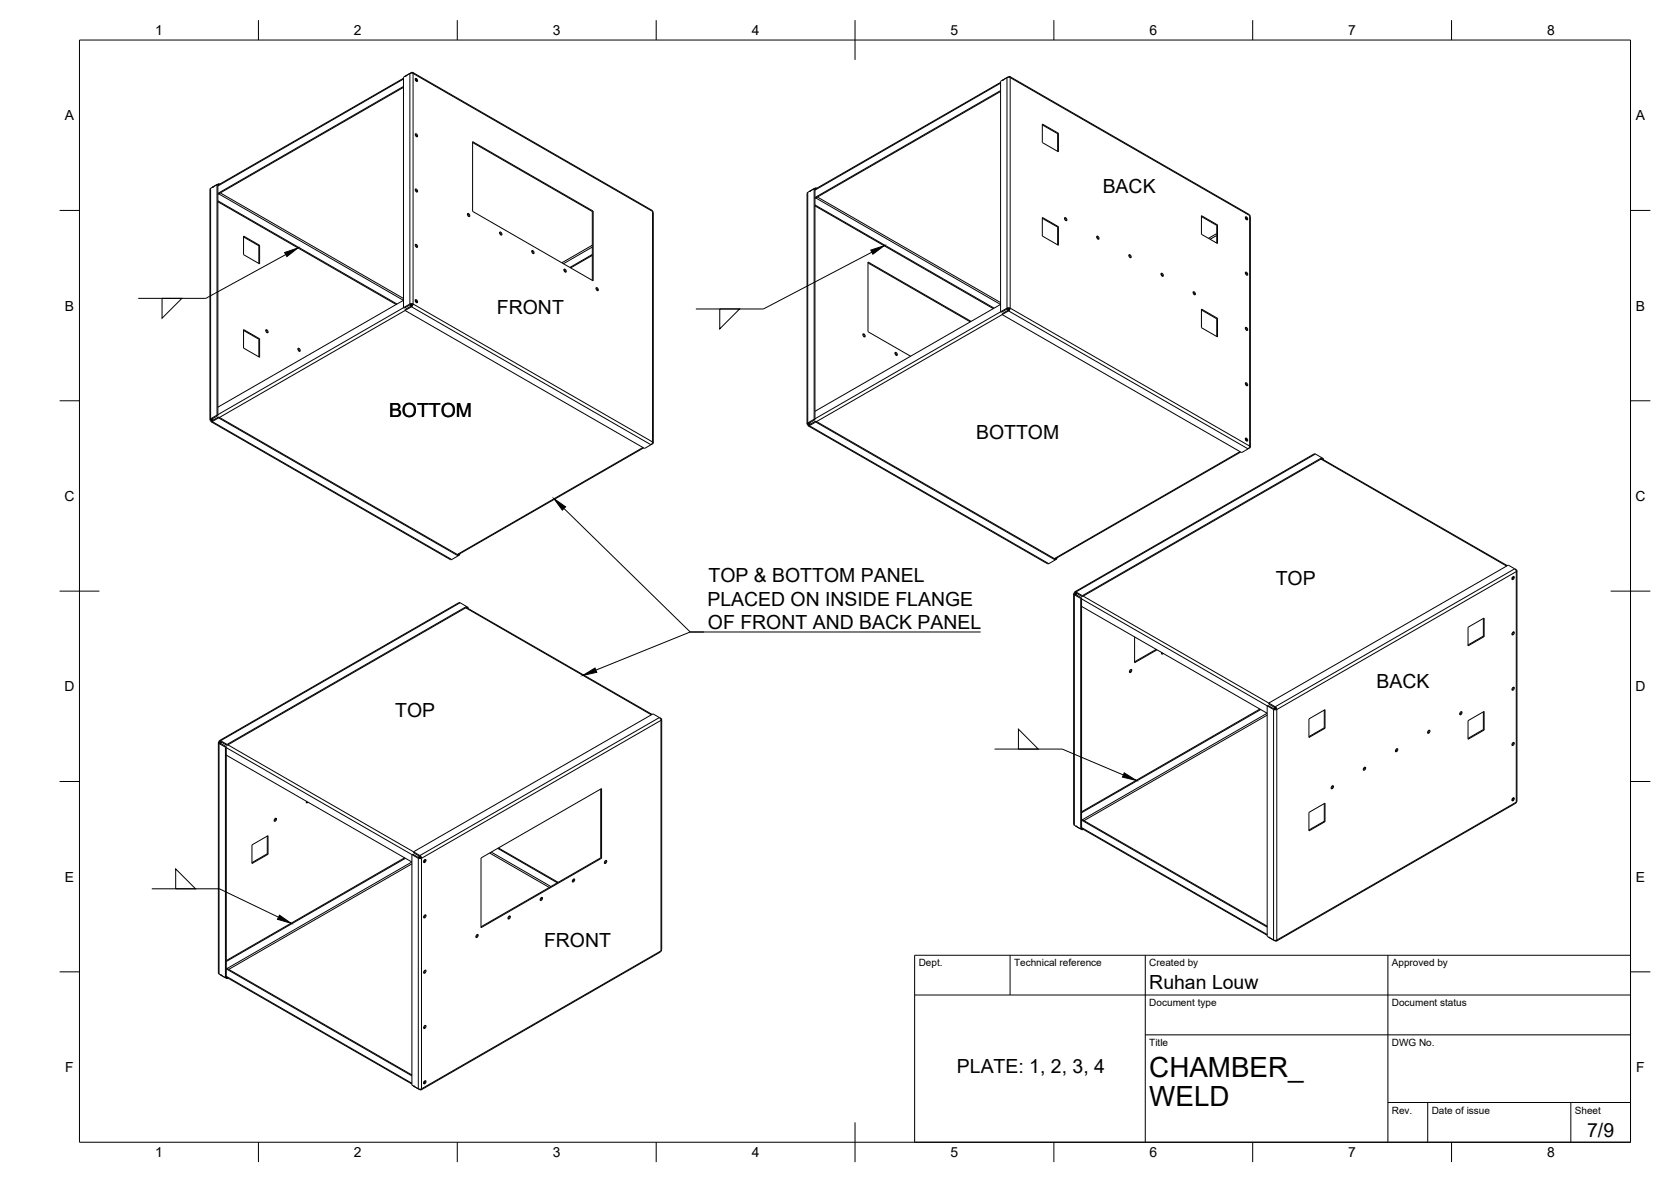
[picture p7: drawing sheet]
<svg xmlns="http://www.w3.org/2000/svg" width="420mm" height="297mm" viewBox="0 0 420 297" stroke-linecap="round" stroke-linejoin="round" font-family="sans-serif">
<!-- layer: Visible -->
<g fill="none" stroke="#000" stroke-width=".25">
<path d="M101.5 19.7l-46.7 26.8M101.9 19.2h.1M103.1 18.5h.8l-.2-.3h-.2l-2 1.2v57.9M103.8 18.2l60.2 34.7M104.4 19.8l.3 .3 .1 .4M104.4 19.8l.4 .1 .2 .5-.4-.1zM253.6 19.3l-2 1.1v58M253.6 19.3l.2-.1 .2 .3h-.8M253.9 19.2l60.2 34.7M101.5 21.7l-46.7 26.9M101.5 22l-46.7 26.8M104.4 33.7l.3 .3 .1 .4"/>
<path d="M104.4 20.1l.2 .2M104.4 33.7l.4 .1 .2 .5-.4-.1zM118.8 35.6l30.3 17.5v17.5l-30.3-17.5zM118.8 35.8l30.1 17.4M251.6 22.8l-46.7 26.8M251.6 23l-46.7 26.9M251.6 20.7l-46.7 26.9M252 20.2h.1M262.1 31.2l4 2.3v4.6l-4-2.3zM262.1 31.4l3.8 2.2M265.9 33.6v4.4M266.1 33.5l-.2 .1"/>
<path d="M53 47.3l-.2 .2v58M53.4 47.1h-.1M54.8 50.7l44.8 25.8M54.8 50.5l45 25.9M54.8 46.5l-.2-.1v57.9M54.8 46.5v57.9M55 46.2v.2M55 46.4h.1M55 46.4l-.2 .1M55 46.2l-2 1.1M55 46.2l.2 .1M61.2 59.3l4.1 2.3v4.7l-4.1-2.3z"/>
<path d="M61.2 59.5l3.9 2.3M104.4 47.6l.3 .3 .1 .4M104.4 47.5l.4 .2 .2 .5-.4-.1zM117.5 53.8l.3 .2 .1 .4M117.6 53.7l.4 .1 .1 .6-.4-.2zM125.6 58.4l.3 .3 .1 .4M125.6 58.4l.5 .1 .1 .5-.4-.1zM148.9 53.2v17.2M149.1 53.1l-.2 .1M164 52.9l.3 .5v57.9M202.9 48.6v57.9M203.5 48.1h.1"/>
<path d="M204.9 51.7l44.8 25.9M204.9 51.5l45.1 25.9M204.9 47.5v58M204.9 47.5l-.2-.1v58M205.1 47.2l-2.2 1.4M205.1 47.2v.2M205.1 47.4l-.2 .1M205.1 47.4h.1M205.1 47.2l.3 .1M262.1 54.6l4 2.4v4.6l-4-2.3zM262.1 54.9l3.8 2.2M265.9 57.1v4.4"/>
<path d="M266.1 57l-.2 .1M267.7 54.8l.3 .3 .1 .4M267.7 54.7l.4 .2 .1 .5-.4-.1zM275.7 59.5l.3 .2 .1 .4M275.8 59.4l.4 .1 .1 .6-.4-.2zM302.1 54.2l4 2.3v4.7l-4-2.3zM302.1 54.4l3.8 2.2M305.9 56.6v4.5M306.1 56.5l-.2 .1M313.1 54.6l.3 .3 .1 .4M313.1 54.9l.2 .2M313.2 54.5l.4 .1 .1 .6-.4-.1z"/>
<path d="M314.1 53.9l.3 .5v57.9M65.1 61.8v4.4M65.3 61.6l-.2 .2M101.5 75.5l-46.7 26.8M101.9 78l60.2 34.7 1.6-.9 .4-.7 .1 .3-.5 .3M103.1 76.6l.2 .3M103.3 76.5h.4M103.3 76.5l-1.7 .9-.1-.1M103.3 76.5l.2 .4M103.5 76.9h.1M103.5 76.9l-1.6 .9v.2M103.7 76.5l-.2 .4"/>
<path d="M103.9 76.4l-.2 .1M103.9 76.4h-.8l-1.6 .9M103.9 76.4l-.4 .7-1.6 .9M104.4 61.5l.3 .3 .1 .4M104.4 75.4l.3 .3 .1 .4M104.4 75.7l.2 .2M104.4 61.4l.4 .2 .2 .5-.4-.1zM104.4 75.4l.4 .1 .2 .5-.4-.1zM133.7 63.1l.3 .3 .1 .3M133.7 63l.4 .1 .2 .6-.5-.1zM141.8 67.7l.3 .3 .1 .4M141.8 67.7l.4 .1 .1 .5-.4-.1z"/>
<path d="M142 67.9l-.2 .2M142.1 68.1l-.2 .1M148.9 64.2l-5.4 3.1M148.9 64l-5.6 3.2M149.9 72.4l.3 .2v.4M149.9 72.3l.4 .1 .1 .6-.4-.1zM218.2 66.1l25.8 14.8M251.6 76.5l-46.7 26.9M252 79.1l60.2 34.6 1.6-.9M253.2 77.6l.2 .4M253.4 77.5h.4M253.4 77.5l-1.6 1-.2-.1"/>
<path d="M253.4 77.5l.2 .4M253.6 77.9h.1M253.6 77.9l-1.6 .9v.3M253.6 78.1l-1.6 1M253.8 77.5l-.2 .4M254 77.4l-.2 .1M254 77.4h-.8l-1.6 1M254 77.4l-.4 .7M283.8 64.1l.3 .3 .1 .4M283.9 64.1l.4 .1 .1 .5-.4-.1zM291.9 68.8l.3 .2 .1 .4M292 68.7l.4 .1 .1 .6-.4-.1z"/>
<path d="M292.2 69l-.2 .1M292.3 69.2l-.2 .1M300 73.4l.3 .3 .1 .4M300 73.4l.4 .1 .1 .5-.4-.1zM302.1 77.7l4 2.3v4.7l-4-2.4zM302.1 77.9l3.8 2.2M305.9 61.1h.1M306.1 80l-.2 .1M313.1 68.5l.3 .3 .1 .3M313.2 68.4l.4 .2 .1 .5-.4-.1zM61.2 82.8l4.1 2.3v4.7l-4.1-2.3zM61.2 83l3.9 2.2"/>
<path d="M65.1 85.2v4.5M65.3 85.1l-.2 .1M66.8 83l.3 .3 .1 .3M66.8 82.9l.5 .1 .1 .6-.4-.1zM74.9 87.6l.3 .3 .1 .4M74.9 87.6l.4 .1 .2 .5-.5-.1zM217 84l.3 .3v.4M217 83.9l.4 .2 .1 .5-.4-.1zM225 88.7l.3 .2 .1 .4M225.1 88.6l.4 .1 .1 .6-.4-.1zM244.2 80.8l-26-15v17.6l10.8 6.1M305.9 80.1v4.5"/>
<path d="M313.1 96.3l.3 .3 .1 .4M313.1 82.4l.3 .3 .1 .4M313.2 96.2l.4 .1 .1 .6-.4-.1zM313.2 82.3l.4 .1 .1 .6-.4-.1zM53 105.2l-.2 .4 .2 .1M53.1 106l60.2 34.7M53.2 105.6l-.2 .1M53.4 105.2v.5M53.4 105.2l.2 .4M54.6 104.3l.2 .1M54.6 104.3l-1.6 .9M54.8 104.4l-1.6 1v.2"/>
<path d="M55 105l-1.6 .9-.2 .1-.2-.3M55 104.8l-1.6 .9-.2-.1M55 104.8v.2M55 104.8l60.2 34.7M55 105l60.2 34.7v-.2M161.8 112.6l-46.7 26.8M203.2 107l60.2 34.7 2.3-1.2M203.3 106.6l-.2 .2M203.5 106.3v.2M203.5 106.5l.1 .2M203.5 106.3l.2 .3M204.7 105.4l-1.6 .9-.1 .3 .1 .1"/>
<path d="M204.7 105.4l.2 .1M204.9 105.5l-1.7 1 .3 .2 1.6-.9M205.1 106.1l-1.6 .9h-.2l-.2-.3M205.1 106.1l60.2 34.6v-.2M205.1 105.8l60.2 34.7M205.1 105.8v.3M312 113.6l-46.7 26.9M313.1 110.2l.3 .2 .1 .4M313.1 110.5l.2 .2M313.2 110.1l.4 .2 .1 .5-.4-.1zM313.2 110.6h.1M313.9 112.8l.5-.4-.2-.3-.4 .7"/>
<path d="M330.5 114.1l-60.2 34.6M330.5 114.1l2.3 1.2M332.3 115.3l46.7 26.8M332.4 115.3l-60.3 34.6M332.4 115.3v-.3l-60.3 34.7M332.4 115.3l.2 .1M332.6 115.4h.1M332.8 115.3l-.2 .1M332.8 115.3v.2M115.4 139.3l.2 .2M115.4 139.3l-.2 .2M115.4 139.3h.1"/>
<path d="M115.6 139.5l-2.3 1.1M115.6 139.2v.3M117.3 152.7l46.6 26.8M117.3 152.4l-1.9-1-60.2 34.7M117.3 152.4v.2M117.3 152.6l-60.2 34.7M117.3 152.4l-60.2 34.7M117.3 152.6l.2 .1M117.3 152.4l.4 .2M117.5 152.7v.1M117.7 152.6l-.2 .1M117.7 152.6v.3"/>
<path d="M265.5 140.4l-.2 .1M265.5 140.3v.1M265.5 140.4l.2 .1M265.7 140.2v.3M270 149.2v58M270.1 149l.2 .1M270.1 149.5l1.6 .9M270.1 149.5l-.1-.4 .3-.4 1.8 1M270.3 149.1v.2l1.6 1M270.3 149.1l.2-.1 1.6 .9M270.6 149v.5l.2-.4M271.7 150.4v57.9l.2-.1"/>
<path d="M271.9 152.4l46.7 26.8M271.9 150.3v57.9M271.9 150.3l-.2 .1M272.1 149.7v.2M369.1 157.6l4.1-2.3v4.7l-4.1 2.3zM373 155.4v4.5M373 159.9l-3.9 2.2M373 159.9l.2 .1M380.2 145.1l.1 .1M380.3 159l.3-.2 .2 .2-.5 .6-.1-.3zM380.3 145l.3-.1 .2 .2-.5 .6-.1-.3zM380.3 145l-.1 .3"/>
<path d="M380.5 144.9v.4l-.3 .2M380.5 158.8v.4l-.3 .2M380.9 142.9l-1.7-.9-60.2 34.7M380.9 143l.5 .3-.1 .3zM381.4 143.4v57.9l-.1 .3M284.1 168.4l.3-.2 .2 .3-.5 .5-.1-.2zM284.4 168.3l-.1 .3-.3 .3M285.3 160v6.5l5.6-3.2M290.7 163.2l-5.4 3.1M292.1 164v.4l.4-.2M292.3 164.1l-.2 .2M316.8 178.2l-44.9 25.8"/>
<path d="M317 178.3l-45.1 25.9M318.6 177.4v57.9l2 1.2h.2l.2-.3h-.8M318.6 177.4l.2-.1 1.6 .9M318.6 177.4l1.6 .9M319 176.7l1.6 .9M319 176.7v.2l1.6 .9M320.4 178.2h.4M320.5 177.7l-.2 .4M320.6 177.8h.1M320.6 177.8l.2 .4M320.6 177.6l.4 .7M320.6 177.8l-.2 .4"/>
<path d="M320.8 178.2l.2 .1h-.8M333 178.5v4.4M367.2 179l.3-.2 .1 .3-.4 .5-.2-.2zM367.4 178.8l-.1 .4-.3 .3M373 178.9v4.4M380.3 172.9l.3-.2 .2 .2-.5 .6-.1-.2zM380.5 172.7v.4l-.3 .2M54.9 186.6v57.9M55.1 186.4l.2 .1M55.1 186.4l.2-.3h.2l1.6 1M55.1 186.4l-.2 .3 .2 .1 1.6 1M55.3 186.5v.2l1.6 .9"/>
<path d="M55.3 186.5l.2-.1 1.6 .9M55.5 186.4v.5l.2-.4M56.7 187.8v57.9l.2-.1M56.9 189.8l46.7 26.8M56.9 187.6l-.2 .2M56.9 187.6v58M57.1 187.1v.2M63.4 193.5h.1M151 198.3v17.3M165.8 180.3l-1.6-.9-60.2 34.7M165.8 180.3l.6 .4-.2 .3zM166.4 180.8v57.9l-.3 .5"/>
<path d="M329.1 180.7l4.1-2.4v4.7l-4.1 2.3zM333 182.9l-3.9 2.2M333 182.9l.2 .1M334.8 197.6l.4-.2 .1 .3-.5 .5-.1-.2zM335.1 197.5l-.1 .4-.3 .2M342.9 193l.3-.2 .2 .2-.5 .6-.1-.2zM343.2 192.8l-.1 .4-.3 .3M351 188.3l.3-.2 .2 .2-.5 .6-.1-.2zM351.2 188.1v.4l-.3 .3M359.1 183.7l.3-.2 .2 .2-.5 .6-.2-.2zM359.3 183.5v.4l-.4 .3M369.1 181.1l4.1-2.3v4.7l-4.1 2.3z"/>
<path d="M373 183.3l-3.9 2.3M373 183.3l.2 .2M380.3 186.7l.3-.1 .2 .2-.5 .6-.1-.3zM380.5 186.6v.4l-.3 .2M63.4 212.3l4-2.3v4.7l-4 2.3zM67.2 210.1v4.5M67.2 214.6l.2 .1M67.2 214.6l-3.8 2.2M69.1 205.8l.3-.2 .1 .2-.4 .6-.2-.2zM69.3 205.6l-.1 .4-.3 .3M77 201.4l.1 .4 .4-.2M77.2 201.5l-.2 .1"/>
<path d="M101.7 215.6l-44.8 25.8M101.9 215.7l-45 25.9M103.6 214.8l1.6 .9h.8M103.6 214.8v57.9l2 1.2M103.6 214.8l.2-.1 1.6 .9M104 214.1l1.6 .9 .4 .7M104 214.1v.2l1.6 .9M105.4 215.1l-.2 .4M105.6 215.2h.1M105.6 215.2l.2 .4h-.4zM105.8 215.6l.2 .1M106.7 216.2l.3-.2 .1 .2-.4 .6-.2-.2z"/>
<path d="M106.7 216.1l-.2 .3M106.9 216l-.1 .4-.3 .3M120.9 215.6l30.4-17.4v17.5l-30.4 17.4zM125.1 213.2l15 8.7M125.3 213.1l15 8.6M151 215.6l-30.1 17.3M151 215.6l.3 .1M152.1 216.4l.3-.2 .2 .2-.5 .6-.1-.2zM152.4 216.2l-.1 .4-.3 .3M270 207.2l.1 .2M270.1 207.4l2 1.2M270.5 207.6h.1"/>
<path d="M271.9 208.2l.2 .1M271.9 206.1l46.7 26.9M271.9 205.9l46.7 26.9M271.9 208.2l46.7 26.8M272.1 208.3v.3M272.2 208.3h-.1M272.4 208.4l-.3 .2M329.1 204.2l4.1-2.4v4.7l-4.1 2.3zM333 206.4l-3.9 2.2M333 206.4l.2 .1M333 201.9v4.5M380.3 200.7l.3-.2 .2 .2-.5 .6-.1-.3z"/>
<path d="M380.3 200.6l-.1 .3M380.5 200.5v.4l-.3 .2M381.3 201.6l-.2 .2-60.2 34.7M106.7 230.1l.3-.2 .1 .2-.4 .6-.2-.2zM106.9 229.9l-.1 .4-.3 .3M119.8 235l.3-.2 .1 .2-.4 .6-.2-.2zM120 234.8v.4l-.3 .3M127.9 230.4l.3-.2 .1 .2-.4 .6-.2-.3zM128.1 230.2l-.1 .4-.3 .2M136 225.7l.3-.2 .1 .2-.4 .6-.2-.2zM136.2 225.5l-.1 .4-.3 .3M144 221.1l.4-.2 .1 .2-.5 .6-.1-.2z"/>
<path d="M144.3 220.9l-.1 .4-.3 .2M166.1 239.2l-60.2 34.7M319 235.5h.1M54.9 244.5l2.2 1.4M55.5 245h.1M56.9 245.6l.2 .1M56.9 243.5l46.7 26.9M56.9 243.3l46.7 26.8M56.9 245.6l46.7 26.8M57.1 245.7v.2M57.1 245.7h.1M57.3 245.8l-.2 .1"/>
<path d="M106.7 257.9l.3-.2 .1 .2-.4 .6-.2-.2zM106.7 244l.3-.2 .1 .2-.4 .6-.2-.2zM106.9 257.7l-.1 .4-.3 .3M106.9 243.8l-.1 .4-.3 .3M104 272.9h.1M105.2 273.6h.8l-.2 .3-.2-.1M106.7 271.8l.3-.2 .1 .2-.4 .6-.2-.2zM106.7 271.7l-.2 .3M106.9 271.6l-.1 .4-.3 .3"/>
</g>
<!-- layer: Visible Narrow -->
<g fill="none" stroke="#000" stroke-width=".25">
<path d="M101.5 19.9l-46.7 26.8M103.1 18.5v57.9l.5 .3M103.5 18.2v.2M103.9 18.5l60.2 34.6v58l-60.2-34.7zM253.2 19.5v57.9l.5 .4M253.6 19.3v.1M254 19.5l60.2 34.7v57.9l-60.2-34.7zM251.6 20.9l-46.7 26.9M53 47.3v57.9l.4 .7 60.2 34.7M53.4 47.1h.1M55 48.7l46.4 26.8M55.4 48.5l46.1 26.5"/>
<path d="M203.1 48.4v57.9l.4 .7 60.2 34.7M203.5 48.1h.1M205.1 49.7l46.5 26.8M205.5 49.5l46.1 26.5M305.9 59.2l-1.6 .9M305.9 58.7l-2 1.2M313.2 55h.1M101.5 77.3l-46.7 26.9M101.9 78l-46.7 26.9M103.5 76.9v.2l60.2 34.7M148.9 62.1l-7.2 4.2M148.9 61.6l-7.6 4.4"/>
<path d="M251.6 78.4l-46.7 26.8M252 79.1l-46.7 26.8M253.6 77.9v.2l60.2 34.7M53.5 105.4l-.1 .1M161.6 112.5l-46.6 26.8M164 111.5h.1M203.6 106.5h-.1M311.8 113.5l-46.7 26.9M314.1 112.5l.1 .1M330.8 114.1l-60.3 34.7-.4 .7v57.9M332.1 115.4l46.7 26.8M115.7 151.5l-60.2 34.6-.4 .7v58"/>
<path d="M117.1 152.7l46.7 26.9M270.5 149.2l.2 .1M271.9 150.5l46.7 26.9M272.4 149.8l46.6 26.9M380.9 142.9l-60.3 34.7v.2M381.3 143.2h-.2M318.6 179.2l-46.4 26.8M318.6 179.7l-46 26.5M320.8 178l-.6 .3v57.9M321 178.3l60.3-34.7v58l-60.3 34.6zM55.5 186.6l.1 .1M56.9 187.9l46.7 26.9"/>
<path d="M57.3 187.2l46.7 26.9M165.8 180.3l-60.2 34.7v.2M166.2 180.6h-.1M103.5 216.6l-46.4 26.8M103.6 217.1l-46.1 26.5M105.4 215.6l-.2 .1v57.9M105.7 215.4l-.3 .2M106 215.7l60.2-34.7v58l-60.2 34.6zM123.1 214.4l15 8.6M123.5 214.1l15 8.7M270.5 207.6h.1M271.9 208l46.7 26.9"/>
<path d="M380.2 200.8h.1M320.6 236.4v.1M55.5 245h.1M56.9 245.3l46.7 26.9M105.6 273.7v.2"/>
</g>
<!-- layer: BORDER -->
<g fill="none" stroke="#000" stroke-width=".25">
<path d="M20 10.1h390v276.9h-390zM65 5.1v5M115 5.1v5M165 5.1v5M215 5.1v10M265 5.1v5M315 5.1v5M365 5.1v5M15 52.9h5M410 52.9h5M15 100.7h5M410 100.7h5"/>
<path d="M15 148.6h10M405 148.6h10M15 196.4h5M410 196.4h5M15 244.2h5M410 244.2h5M65 287v5M115 287v5M165 287v5M215 282.1v9.9M265 287v5M315 287v5"/>
<path d="M365 287v5"/>
</g>
<!-- layer: TITLEBLOCK -->
<path d="M230 240.1h180v46.9h-180zM230 250h180M254 240.1v9.9M288 240.1v46.9M349 240.1v46.9M288 260.1h122M349 277.1h61M359 277.1v9.9M395 277.1v9.9" fill="none" stroke="#000" stroke-width=".25"/>
<path d="M40.7 75h5l-5 5zM71.9 64l-20.1 11h-17M181 77.6h5l-5 5zM219.2 63.4l-27.2 14.2h-17M250.1 188.2h17l15.4 6.6M256.1 183.2l5 5h-5zM44.2 218.4l5 5h-5zM38.2 223.4h17l14.8 7.1" fill="none" stroke="#000" stroke-width=".25"/>
<path d="M71.6 63.5l3.3-1.2-2.8 2.2zM218.9 62.9l3.4-1.1-2.8 2.1zM282.7 194.2l3 1.9-3.5-.8zM70.3 230l2.9 2-3.4-1z" fill="#000" stroke="#000" stroke-width=".25"/>
<!-- layer: Leaders -->
<path d="M139.3 125.3l2.9 2.1-.8 .8zM146.6 169.7l3-1.8 .5 1.1z" fill="#000" stroke="#000" stroke-width=".25"/>
<path d="M141.8 127.8l31.7 31h73.1M177 158.8h-3.5l-23.7 9.6" fill="none" stroke="#000" stroke-width=".25"/>
<g font-size="7">
<text x="289" y="270.6">CHAMBER_</text>
<text x="289" y="278.1">WELD</text>
</g>
<g font-size="4.9">
<text x="277.3" y="48.4">BACK</text>
<text x="124.9" y="78.9">FRONT</text>
<text x="97.8" y="104.9">BOTTOM</text>
<text x="245.4" y="110.3">BOTTOM</text>
<text x="178.1" y="146.3">TOP &amp; BOTTOM PANEL</text>
<text x="320.8" y="147.1">TOP</text>
<text x="177.9" y="152.2">PLACED ON INSIDE FLANGE</text>
<text x="178" y="158.1">OF FRONT AND BACK PANEL</text>
<text x="346.1" y="172.8">BACK</text>
<text x="99.4" y="180.2">TOP</text>
<text x="136.8" y="238">FRONT</text>
<text x="289" y="248.5">Ruhan Louw</text>
<text x="240.6" y="269.5">PLATE: 1, 2, 3, 4</text>
<text x="399.1" y="285.7">7/9</text>
</g>
<g font-size="3.5">
<text x="39" y="8.8">1</text>
<text x="89" y="8.8">2</text>
<text x="139" y="8.8">3</text>
<text x="189" y="8.8">4</text>
<text x="239" y="8.8">5</text>
<text x="289" y="8.8">6</text>
<text x="339" y="8.8">7</text>
<text x="389" y="8.8">8</text>
<text x="16.3" y="30.2">A</text>
<text x="411.3" y="30.2">A</text>
<text x="16.3" y="78">B</text>
<text x="411.3" y="78">B</text>
<text x="16.2" y="125.9">C</text>
<text x="411.2" y="125.9">C</text>
<text x="16.2" y="173.7">D</text>
<text x="411.2" y="173.7">D</text>
<text x="16.3" y="221.6">E</text>
<text x="411.3" y="221.6">E</text>
<text x="16.4" y="269.4">F</text>
<text x="411.4" y="269.4">F</text>
<text x="39" y="290.8">1</text>
<text x="89" y="290.8">2</text>
<text x="139" y="290.8">3</text>
<text x="189" y="290.8">4</text>
<text x="239" y="290.8">5</text>
<text x="289" y="290.8">6</text>
<text x="339" y="290.8">7</text>
<text x="389" y="290.8">8</text>
</g>
<g font-size="2.5">
<text x="231" y="242.9">Dept.</text>
<text x="255" y="242.9">Technical reference</text>
<text x="289" y="242.9">Created by</text>
<text x="350" y="242.9">Approved by</text>
<text x="289" y="252.8">Document type</text>
<text x="350" y="252.8">Document status</text>
<text x="289" y="262.9">Title</text>
<text x="350" y="262.9">DWG No.</text>
<text x="350" y="279.9">Rev.</text>
<text x="360" y="279.9">Date of issue</text>
<text x="396" y="279.9">Sheet</text>
</g>
</svg>
